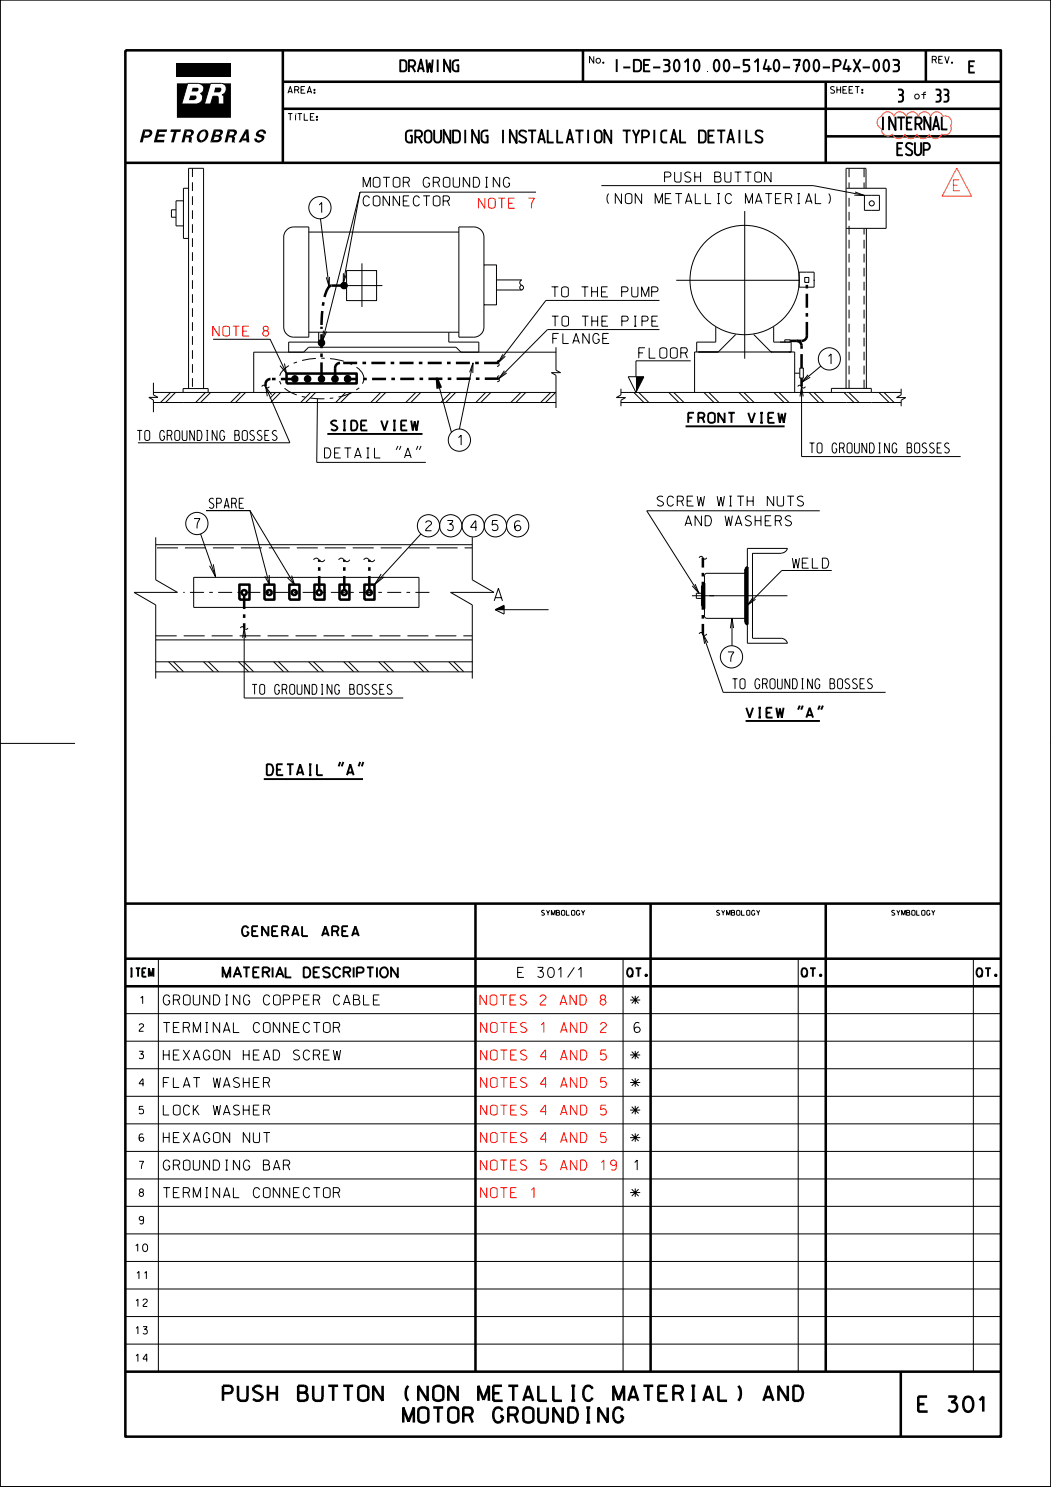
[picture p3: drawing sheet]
<svg xmlns="http://www.w3.org/2000/svg" width="210mm" height="297mm" viewBox="0 0 210 297" stroke-linecap="round" stroke-linejoin="round" font-family="sans-serif">
<g fill="none" stroke="#000" stroke-width=".2">
<path d="M0 0h210v296.9h-210zM39.6 16.6a1.04 1.04 0 0 1 1.1 .9 1.04 1.04 0 0 1-.7 1.2 1.2 1.2 0 0 1 .4 1.3 1.2 1.2 0 0 1-1.2 .8M39.6 16.6h-2.1l-1.2 4.2h2.9M39.6 16.6h.1M43.4 19.2l.2 .3M43.4 19.2h.1M43.6 19.5h.1M44.3 16.6h.1M44.3 16.6a1.19 1.19 0 0 1 .9 1.2 1.19 1.19 0 0 1-.9 1.1l.4 .4M44.3 16.6h-2.2l-1.2 4.2h1.2l.4-1.6h.9M44.7 19.3h.1M44.7 19.3v1.5h-1.1v-1.3"/>
<path d="M210 0v297h-210v-297M37.6 37.6h-.9v10h1M39.2 20.8h.1M71.9 38.4h35.2M71.9 38.4l-3.3 18.2M71.9 38.4l-7.4 29.6M120.2 37.1h42.3l10.2 1.9M169.1 37.6h8v8h-8M172.7 39h3v3h-3zM173 33.7v3.9M173 33.6h-3.9v44M35.2 41.9h-.9v1.5h.9"/>
<path d="M36.7 40.1h-1.5v5h1.5M57.3 45.9a1.92 1.92 0 0 1 1.4-.6h3v22h-3a2.05 2.05 0 0 1-2-2v-18a1.98 1.98 0 0 1 .6-1.4zM61.7 46.4h30M64 43.7l1.8 13.6M69.3 54h5.9v6h-5.9zM69.3 57h7.1M72.3 52.6v8.7M96.7 52.9v-5.6a2.05 2.05 0 0 0-2-2h-3v22h3a2.05 2.05 0 0 0 2-2v-4.4M96.7 52.9h2.5v8h-2.5zM99.2 55.9h5a.55 .55 0 0 0-.3 .5 .55 .55 0 0 0 .3 .6M99.2 57.9h5M104.2 57a.49 .49 0 0 0-.3 .4 .49 .49 0 0 0 .3 .5"/>
<path d="M104.2 57a.5 .5 0 0 1 .4 .4 .5 .5 0 0 1-.4 .5M135.1 56h24.7M148.8 42.2v29.4M159.7 54.4h3v3h-3zM160.8 55.4h.8v1h-.8zM162.6 56h.2M173.1 45.6v32M30.7 78.4h80.4M30.7 76.4v2.5l.9 .5h-1.9l1 .5v2.4M34.1 78.4l-2 2M35.1 78.4l-2 2M36.6 78.4v-.8h5v.8"/>
<path d="M37.7 77.6v-44h3v44M41.1 78.4l-2 2M42.1 78.4l-2 2M42.6 67.8h11.4l3.3 6.8M48.1 78.4l-2 2M49.1 78.4l-2 2M52.3 77.2l.4-.3 .6 .5h.3l.2-.2M53.1 77.3l4.8 11.1h-30.3M54.3 78.8l-1.2-1.5 .3 1.9M55.1 78.4l-1.2 1.2M56.1 78.4l-2 2M56.8 72.6l.5 2-1.3-1.6"/>
<path d="M60.7 70.3l1-.9h29.4l1 .9M61.7 66.4h30M62.1 78.4l-2 2M63.1 78.4l-2 2M63.4 79.6l-.1 12.8h21.8M63.7 68.3h-6v2M69.1 78.4l-2 2M70.1 78.4l-2 2M76.1 78.4l-2 2M77.1 78.4l-2 2M83.1 78.4l-2 2M84.1 78.4l-2 2"/>
<path d="M87.3 75.6l2.9 10.8M89.7 66.4v1.9h6v2M90.1 78.4l-2 2M91.1 78.4l-2 2M94.5 72.5l-2.7 13.2M97 78.4l-1.9 2M98.1 78.4l-2 2M104.1 78.4l-2 2M105.1 78.4l-2 2M110 78.4l-2 2M111 78.4l-2 2M111.1 69.4v4.5l.9 .5h-1.8l.9 .6v6.5"/>
<path d="M111.1 70.3h-60.4v8.1M124.1 78.4h56M124.1 77.6v1.3l-.9 .5h1.8l-.9 .5v1.2M125.5 75.2h3.2l-1.6 3.2zM126.6 78.4l2 2M127.6 78.4l2 2M131.8 60h-22.7l-9.6 12.5M131.8 65.8h-22.4l-9.7 9.8M133.6 78.4l2 2M134.6 78.4l2 2M138 72.1h-10.9v3.1M138.8 78.4v-8.1h20v8.1"/>
<path d="M140.7 78.4l1.9 2M141.6 78.4l2 2M143 65.3v3h-3.8v2M147 66.8l-3.5 3.5M147.6 78.4l2 2M148.6 78.4l2 2M150.6 66.8l3.5 3.5M154.6 65.3v3h3.5v2M154.6 78.4l2 2M155.6 78.4l2 2M156.8 68.3v-.4h1.1v.4M159.8 73.5h.7v2h-.7z"/>
<path d="M160.2 77.2v14h31.7M161.6 78.4l2 2M162.6 78.4l2 2M164 73.1l-3.8 3.2M166.1 78.4v-.8h8v.8M168.6 78.4l2 2M169.6 78.4l2 2M175.6 78.4l2 2M176.6 78.4l2 2M180.1 77.6v1.3l-1 .5h1.9l-.9 .5v1.2M30.7 80.4h80.4M79.5 89.1l-.3 .7"/>
<path d="M80.1 89.1l-.3 .7M83.5 89.1l-.3 .7M84.1 89.1l-.3 .7M124.1 80.4h56M31.1 108.8h63.3M31.1 107.3v8.5l4.4 2.5h-8.7l4.3 2.5v14.7M38.7 115.3h45v6h-45zM40.1 106.6l2.9 8.5M53.8 114.9v1.9l-.9-1.7M53.8 116.8l-3.8-14.8h-8.8h8.8l8.8 14.8M58.3 115l.5 1.8-1.3-1.4M62.7 111.8a.59 .59 0 0 1 .5-.3 .59 .59 0 0 1 .5 .4"/>
<path d="M64.9 111.8a.59 .59 0 0 1-.6 .4 .59 .59 0 0 1-.5-.4M67.7 111.8a.59 .59 0 0 1 .5-.3 .59 .59 0 0 1 .6 .4M69.9 111.8a.59 .59 0 0 1-.5 .4 .59 .59 0 0 1-.6-.4M74.9 111.8a.56 .56 0 0 1-.6 .4 .56 .56 0 0 1-.5-.4l-.2-.1a.56 .56 0 0 0-.9 .1M84.1 106.6l-9.3 10.2M94.4 107.3v8.5l4.3 2.5h-8.7l4.4 2.5v14.7M138.3 119h19M139.7 111.4l.4-.3 .7 .6 .4-.3M140.8 117h-.6v4h.6M149.3 114.5h-8l-.5 .2v.3v8l.2 .4 8.3 .1M150.4 110.5h5.7M156.1 110.5a1.33 1.33 0 0 0 1.2-1h-8v19h8a1.32 1.32 0 0 0-1.2-1h-5.7v-17"/>
<path d="M163.8 102h-34.6l10.5 16.5M166.2 113.9h-10l-6.9 7M31.1 127.8h63.3M31.1 134.2h63.3M31.1 132.2h63.3M33.7 132.2l2 2M34.7 132.2l2 2M40.7 132.2l2 2M41.7 132.2l2 2M47.7 132.2l2 2M48.7 132.2l2 2M48.8 125.4v14h31.8"/>
<path d="M54.7 132.2l2 2M55.7 132.2l1.9 2M61.7 132.2l1.9 2M62.7 132.2l2 2M68.7 132.2l2 2M69.7 132.2l1.9 2M75.7 132.2l1.9 2M76.7 132.2l2 2M82.7 132.2l2 2M83.7 132.2l2 2M89.7 132.2l2 2M90.7 132.2l1.9 2"/>
<path d="M98.9 121.8h10.7M98.9 121.8l1.8-.9v1.8zM99.7 121.8l1-.5-.8 .5M100.7 121.1l-1.5 .7M100.7 121.5l-.6 .3M100.7 121l-1.6 .8M100.7 121.2l-1.1 .6M100.7 121.4l-.7 .4M100.7 121.2l-1.2 .6M100.7 121.7l-.2 .1M100.7 121.6l-.3 .2M100.7 121.1l-1.3 .7"/>
<path d="M100.7 121.6l-.4 .2M140.4 126.6l4.1 11.7h32.5M146.3 123.5v5.5M0 148.5h15M209.9 148.5h.1M31.6 191.5v82.5M124.5 191.5v82.5M159.5 191.5v82.5M194.5 191.5v82.5M25 219h175M25 213.5h175M25 202.5h175"/>
<path d="M25 208h175M25 235.5h175M25 230h175M25 224.5h175M25 257.5h175M25 252h175M25 246.4h175M25 240.9h175M25 263h175M25 268.5h175"/>
<circle cx="63.9" cy="41.5" r="2.21"/>
<circle cx="148.8" cy="55.9" r="10.9"/>
<circle cx="174.2" cy="40.6" r=".51"/>
<circle cx="165.7" cy="71.7" r="2.22"/>
<circle cx="91.8" cy="87.9" r="2.23"/>
<circle cx="39.3" cy="104.6" r="2.21"/>
<circle cx="85.6" cy="105" r="2.22"/>
<circle cx="90.1" cy="105" r="2.22"/>
<circle cx="94.6" cy="105" r="2.22"/>
<circle cx="99" cy="105" r="2.22"/>
<circle cx="103.4" cy="105" r="2.22"/>
<circle cx="146.2" cy="131.2" r="2.21"/>
</g>
<path d="M38.5 33.6v44M169.7 33.7v3.8M172.6 33.7v3.8M169.7 77.6v-39.2M172.6 77.6v-31.9" fill="none" stroke="#000" stroke-width=".2" stroke-dasharray="1.7 1.1" stroke-linecap="butt"/>
<g fill="none" stroke="#000" stroke-width=".51">
<path d="M25 10.1h175v276.8h-175zM56.5 16.3h143.5M56.5 10.1v22.4M116.5 10.1v6.2M165 16.3v16.2M185 10.1v6.2M25 32.5h175M56.5 21.7h143.5M165 27.2h35M57.3 74.6h14v2h-14zM58.8 75.5h.3v.3h-.3zM58.8 75.6h.2v.2h-.2z"/>
<path d="M61.3 75.5h.3v.3h-.3zM61.4 75.6h.1v.2h-.1zM64.1 75.5h.3v.3h-.3zM64.2 75.6l.1 .1-.1 .1zM66.8 75.5h.3v.3h-.3zM66.9 75.6l.1 .2zM69.3 75.5h.3v.3h-.3zM69.4 75.6h.1v.2h-.1zM47.8 116.8h2v3h-2zM52.8 116.8h2v3h-2zM57.8 116.8h2v3h-2zM62.8 116.8h2v3h-2z"/>
<path d="M67.8 116.8h2v3h-2zM72.8 116.8h2v3h-2zM140.7 116.4v5.2M149.1 113.5v11M149.3 113.2v11.5l-.4-.3v-10.7zM25 180.5h175M25 191.5h175M25 197h175M95 180.5v93.5M130 180.5v93.5M165 180.5v93.5M25 274h175"/>
<path d="M180 274v12.9"/>
<circle cx="68.7" cy="57" r=".29"/>
<circle cx="68.7" cy="57" r=".4"/>
<circle cx="68.8" cy="57" r=".5"/>
<circle cx="58.9" cy="75.7" r=".4"/>
<circle cx="58.9" cy="75.7" r=".5"/>
<circle cx="58.9" cy="75.7" r=".31"/>
<circle cx="61.5" cy="75.7" r=".41"/>
<circle cx="61.5" cy="75.7" r=".3"/>
<circle cx="61.5" cy="75.7" r=".51"/>
<circle cx="64.2" cy="75.7" r=".41"/>
<circle cx="64.2" cy="68.5" r=".3"/>
<circle cx="64.2" cy="75.7" r=".3"/>
<circle cx="64.2" cy="68.5" r=".4"/>
<circle cx="64.2" cy="75.7" r=".5"/>
<circle cx="64.2" cy="68.5" r=".5"/>
<circle cx="66.9" cy="75.7" r=".41"/>
<circle cx="66.9" cy="75.7" r=".3"/>
<circle cx="66.9" cy="75.7" r=".5"/>
<circle cx="69.4" cy="75.7" r=".3"/>
<circle cx="69.4" cy="75.7" r=".4"/>
<circle cx="69.5" cy="75.7" r=".5"/>
<circle cx="48.8" cy="118.4" r=".5"/>
<circle cx="53.8" cy="118.4" r=".5"/>
<circle cx="58.8" cy="118.4" r=".5"/>
<circle cx="63.8" cy="118.4" r=".5"/>
<circle cx="68.8" cy="118.4" r=".5"/>
<circle cx="73.8" cy="118.4" r=".5"/>
</g>
<g fill="none" stroke="#000" stroke-width=".51" stroke-dasharray="2.8 1.1 .7 1.1" stroke-linecap="butt">
<path d="M66.2 57h2M66.2 57a1.45 1.45 0 0 0-1 1.2 21.3 21.3 0 0 0-1 7.1M53.1 76.7a.99 .99 0 0 1 .9-1M53.1 76.7v.5M58.9 75.7h-4.9M64.2 75.2v-9.9M67 73.5v1.7M67.9 72.5a.99 .99 0 0 0-.9 1M99.5 72.5h-31.6M99.7 75.6l-29.7 .1M159.1 68.1h-1.2M160.2 68.1h-1.1"/>
<path d="M160.2 73.5v-4.4M160.2 69.1a1.02 1.02 0 0 0-1.1-1M160.2 68.1a1.02 1.02 0 0 0 1-1M161.2 67.1v-10.7M48.8 118.8v6.6M63.8 117.9v-6.1M68.8 117.9v-6.1M73.8 117.9v-6.1M140.4 119v-7.6M140.4 119v7.6"/>
</g>
<path d="M72.7 75.6a4.1 4.1 0 0 0-3.1-3.1 15.3 15.3 0 0 0-12 .6 2.62 2.62 0 0 0-1.3 3.8 9.8 9.8 0 0 0 7.1 2.7 12.1 12.1 0 0 0 8.5-2.2 2.49 2.49 0 0 0 .8-1.8M85.8 118.3h-49.2" fill="none" stroke="#000" stroke-width=".2" stroke-dasharray="2.8 1.1 .7 1.1" stroke-linecap="butt"/>
<path d="M31.4 109.4h63M31.1 127h63.3" fill="none" stroke="#000" stroke-width=".2" stroke-dasharray="4.2 1.4" stroke-linecap="butt"/>
<path d="M65.4 86.7h19M137 85.2h19.8M52.7 155.6h19.8M68 152.2l-.3 .9M68.6 152.2l-.3 .9M72 152.2l-.4 .9M72.6 152.2l-.3 .9M149 144h14.8M159.8 140.9l-.3 .8M160.4 140.9l-.3 .8M163.8 140.9l-.3 .8M164.4 140.9l-.3 .8" fill="none" stroke="#000" stroke-width=".38"/>
<g fill="#000">
<path d="M35.3 12.7h10.8v2.6h-10.8zM127.1 75.2h1.6l-1.6 3.2z"/>
<path d="M38 19.1l1.1-.1a.53 .53 0 0 1 .1 .6 .53 .53 0 0 1-.5 .4h-1z" fill-rule="evenodd"/>
<path d="M38.5 17.5h.9a.39 .39 0 0 1 .3 .4 .39 .39 0 0 1-.3 .4h-1.1z" fill-rule="evenodd"/>
<path d="M43 17.5h1a.53 .53 0 0 1 .2 .6 .53 .53 0 0 1-.5 .3h-.9z" fill-rule="evenodd"/>
<path d="M28.6 25.9l.4 .4-.5 2.1h-.6z" fill-rule="evenodd"/>
<path d="M28.6 25.9h1.2a.77 .77 0 0 1 .7 .7 .77 .77 0 0 1-.7 .8l-1.1 .1 .2-.4h.5a.43 .43 0 0 0 .5-.3 .43 .43 0 0 0-.2-.5h-.7z" fill-rule="evenodd"/>
<path d="M31.4 25.9h2l-.1 .4h-1.5l-.1 .5h1.2l-.1 .5h-1.2l-.2 .6h1.4v.5h-2.1z" fill-rule="evenodd"/>
<path d="M34.1 25.9h2.1l-.1 .4h-.8l-.6 2.1h-.5l.5-2.1h-.7z" fill-rule="evenodd"/>
<path d="M35.3 16.6h2.2l-1.2 4.2h2.9a1.2 1.2 0 0 0 1.2-.8 1.2 1.2 0 0 0-.4-1.3 1.04 1.04 0 0 0 .7-1.2 1.04 1.04 0 0 0-1.1-.9h2.5l-1.2 4.2h1.2l.4-1.6 1 .1 .1 1.5h1.1v-1.5l-.4-.4a1.19 1.19 0 0 0 .9-1.1 1.19 1.19 0 0 0-.9-1.2h1.8v6.9h-10.8z" fill-rule="evenodd"/>
<path d="M36.9 25.9l.5 .4-.6 2.1h-.5z" fill-rule="evenodd"/>
<path d="M36.9 25.9h1.2a.65 .65 0 0 1 .7 .5 .65 .65 0 0 1-.5 .7l-.2 .1a1.15 1.15 0 0 1 .1 1.2h-.5v-.1a.6 .6 0 0 0-.2-.9h-.5l.2-.4h.5a.39 .39 0 0 0 .5-.2 .39 .39 0 0 0-.3-.5h-.5z" fill-rule="evenodd"/>
<path d="M38.2 28.4l.1 .1z" fill-rule="evenodd"/>
<path d="M39.9 26.2l.9-.3v.4a.85 .85 0 0 0-1 .9v.4l.4 .4 .1 .5a.96 .96 0 0 1-1-.6 .96 .96 0 0 1 .1-1z" fill-rule="evenodd"/>
<path d="M40.8 25.9a1.02 1.02 0 0 1 .9 .6 1.02 1.02 0 0 1-.3 1.1l-.6 .6-.5 .3-.1-.5a1.09 1.09 0 0 0 .6-1.8z" fill-rule="evenodd"/>
<path d="M42.7 25.9l.5 .4-.5 1.7-.7 .4z" fill-rule="evenodd"/>
<path d="M42.7 25.9h1.3a.62 .62 0 0 1 .6 .6 .62 .62 0 0 1-.6 .6 .78 .78 0 0 1 .2 .9 .78 .78 0 0 1-.8 .4h-1.4l.7-.4h.7a.33 .33 0 0 0 .4-.3 .33 .33 0 0 0-.3-.4h-.6l.1-.4h.6a.33 .33 0 0 0 .4-.2 .33 .33 0 0 0-.3-.4h-.5z" fill-rule="evenodd"/>
<path d="M45.5 25.9l.5 .4-.6 2.1h-.5z" fill-rule="evenodd"/>
<path d="M45.5 25.9h1.2a.69 .69 0 0 1 .7 .7 .69 .69 0 0 1-.7 .6l.3 .4-.2 .8h-.5v-.1a.62 .62 0 0 0-.2-.9h-.4l.1-.4h.5a.39 .39 0 0 0 .5-.2 .39 .39 0 0 0-.3-.5h-.5z" fill-rule="evenodd"/>
<path d="M46.8 28.4l.1 .1z" fill-rule="evenodd"/>
<path d="M49.1 25.9l.1 .8-1 1.7h-.5z" fill-rule="evenodd"/>
<path d="M49.1 25.9h.5l.2 2.5h-.5l-.1-.3h-.8l.2-.4h.6z" fill-rule="evenodd"/>
<path d="M51.5 26.2a.89 .89 0 0 1 1-.4 .89 .89 0 0 1 .6 .9h-.5a.44 .44 0 0 0-.5-.5 .44 .44 0 0 0-.3 .6h.1a.79 .79 0 0 1 .9 .7 .79 .79 0 0 1-.8 .9 .77 .77 0 0 1-.8 0 .77 .77 0 0 1-.4-.8l.5 .1a.47 .47 0 0 0 .5 .3 .47 .47 0 0 0 .5-.4l-.4-.2a.66 .66 0 0 1-.8-.4 .66 .66 0 0 1 .4-.8z" fill-rule="evenodd"/>
<path d="M51.7 28.4l.1 .1z" fill-rule="evenodd"/>
</g>
<path d="M176.1 23.2a1.29 1.29 0 0 1 1.3-.9 1.29 1.29 0 0 1 1.2 .9 1.27 1.27 0 0 1 1.2-.9 1.27 1.27 0 0 1 1.2 .9 1.27 1.27 0 0 1 1.3-.9 1.27 1.27 0 0 1 1.2 .9 1.29 1.29 0 0 1 1.2-.9 1.29 1.29 0 0 1 1.2 .9 1.27 1.27 0 0 1 1.3-.9 1.27 1.27 0 0 1 1.2 .9 1.29 1.29 0 0 1 1.5 .4 1.29 1.29 0 0 1 0 1.5M176.1 25.7a1.29 1.29 0 0 0 .7 1.3 1.29 1.29 0 0 0 1.5-.2 1.29 1.29 0 0 0 1.3 .9 1.29 1.29 0 0 0 1.2-.9 1.27 1.27 0 0 0 1.2 .9 1.27 1.27 0 0 0 1.2-.9 1.27 1.27 0 0 0 1.2 .9 1.27 1.27 0 0 0 1.3-.9 1.29 1.29 0 0 0 1.2 .9 1.29 1.29 0 0 0 1.2-.9M191.2 33.6l2.9 5.6h-5.9z" fill="none" stroke="#ff7f00" stroke-width=".2"/>
<g font-size="3">
<text x="44.6" y="279.8">PUSH BUTTON (NON METALLIC MATERIAL) AND</text>
<text x="183.5" y="281.9">E 301</text>
<text x="80.6" y="284.1">MOTOR GROUNDING</text>
</g>
<g font-size="2.7">
<text x="179.4" y="20.4">3</text>
<text x="186.9" y="20.4">33</text>
<text x="81" y="28.6">GROUNDING INSTALLATION TYPICAL DETAILS</text>
<text x="175.8" y="26">INTERNAL</text>
<text x="179.2" y="31.1">ESUP</text>
</g>
<text font-size="2.6" x="122.5" y="14.4">I-DE-3010.00-5140-700-P4X-003</text>
<g font-size="2.5">
<text x="79.8" y="14.4">DRAWING</text>
<text x="193.5" y="14.6">E</text>
<text x="41.1" y="113.3" transform="rotate(70 41.1 113.3)">E</text>
<text x="75.5" y="114.1" transform="rotate(131 75.5 114.1)">E</text>
<text x="98.8" y="120">A</text>
</g>
<text font-size="2.2" fill="#ff7f00" x="190.5" y="38.1">E</text>
<text font-size="2.2" x="53.3" y="154.8">DETAIL &quot;A&quot;</text>
<text font-size="2.1" x="127.6" y="71.5">FLOOR</text>
<g font-size="2">
<text x="72.6" y="37.4">MOTOR GROUNDING</text>
<text x="72.6" y="41.1">CONNECTOR</text>
<text x="120.9" y="40.7">(NON METALLIC MATERIAL)</text>
<text x="132.8" y="36.4">PUSH BUTTON</text>
<text x="170.6" y="39.6" transform="rotate(11 170.6 39.6)">E</text>
<text x="63.6" y="42.5">1</text>
<text x="64.5" y="55.5" transform="rotate(83 64.5 55.5)">E</text>
<text x="68" y="54.4" transform="rotate(100 68 54.4)">E</text>
<text x="110.2" y="59.3">TO THE PUMP</text>
<text x="64" y="65.9" transform="rotate(104 64 65.9)">E</text>
<text x="110.3" y="65.1">TO THE PIPE</text>
<text x="99.9" y="70.3" transform="rotate(127 99.9 70.3)">E</text>
<text x="110.5" y="68.6">FLANGE</text>
<text x="88.7" y="77.3" transform="rotate(-104 88.7 77.3)">E</text>
<text x="95.1" y="74.6" transform="rotate(-80 95.1 74.6)">E</text>
<text x="100.3" y="73.5" transform="rotate(135 100.3 73.5)">E</text>
<text x="161" y="74.3" transform="rotate(140 161 74.3)">E</text>
<text x="165.4" y="72.7">1</text>
<text x="161.2" y="79.2" transform="rotate(-90 161.2 79.2)">E</text>
<text x="27.4" y="88">TO GROUNDING BOSSES</text>
<text x="66.2" y="86">SIDE VIEW</text>
<text x="91.5" y="88.9">1</text>
<text x="137.5" y="84.5">FRONT VIEW</text>
<text x="64.8" y="91.5">DETAIL &quot;A&quot;</text>
<text x="161.7" y="90.5">TO GROUNDING BOSSES</text>
<text x="41.8" y="101.5">SPARE</text>
<text x="130.2" y="101.1">SCREW WITH NUTS</text>
<text x="38.8" y="105.6">7</text>
<text x="85" y="106">2</text>
<text x="89.4" y="106">3</text>
<text x="94.1" y="106">4</text>
<text x="98.3" y="106">5</text>
<text x="102.8" y="106">6</text>
<text x="135.7" y="105">AND WASHERS</text>
<text x="158.3" y="113.5">WELD</text>
<text x="137.8" y="117.4" transform="rotate(58 137.8 117.4)">E</text>
<text x="150" y="118.8" transform="rotate(134 150 118.8)">E</text>
<text x="147.3" y="125.5" transform="rotate(-91 147.3 125.5)">E</text>
<text x="49.8" y="127.4" transform="rotate(-90 49.8 127.4)">E</text>
<text x="142.1" y="128.1" transform="rotate(-110 142.1 128.1)">E</text>
<text x="145.4" y="132.2">7</text>
<text x="146.4" y="137.6">TO GROUNDING BOSSES</text>
<text x="50.4" y="138.7">TO GROUNDING BOSSES</text>
<text x="149.1" y="143.3">VIEW &quot;A&quot;</text>
<text x="48.4" y="187">GENERAL AREA</text>
<text x="44.5" y="195.2">MATERIAL DESCRIPTION</text>
<text x="103.4" y="195.2">E 301/1</text>
<text x="32.6" y="200.7">GROUNDING COPPER CABLE</text>
<text x="126.1" y="200.7">*</text>
<text x="32.6" y="206.2">TERMINAL CONNECTOR</text>
<text x="126.7" y="206.2">6</text>
<text x="32.6" y="211.7">HEXAGON HEAD SCREW</text>
<text x="126.1" y="211.7">*</text>
<text x="32.6" y="217.2">FLAT WASHER</text>
<text x="126.1" y="217.2">*</text>
<text x="32.6" y="222.7">LOCK WASHER</text>
<text x="126.1" y="222.7">*</text>
<text x="32.6" y="228.2">HEXAGON NUT</text>
<text x="32.6" y="233.7">GROUNDING BAR</text>
<text x="126.1" y="228.2">*</text>
<text x="126.7" y="233.7">1</text>
<text x="32.6" y="239.2">TERMINAL CONNECTOR</text>
<text x="126.1" y="239.2">*</text>
</g>
<g font-size="2" fill="#f00">
<text x="95.6" y="41.6">NOTE 7</text>
<text x="42.5" y="67.1">NOTE 8</text>
<text x="95.9" y="200.7">NOTES 2 AND 8</text>
<text x="96" y="206.2">NOTES 1 AND 2</text>
<text x="96" y="211.7">NOTES 4 AND 5</text>
<text x="96" y="217.2">NOTES 4 AND 5</text>
<text x="96" y="222.7">NOTES 4 AND 5</text>
<text x="96" y="233.7">NOTES 5 AND 19</text>
<text x="96" y="228.2">NOTES 4 AND 5</text>
<text x="96" y="239.2">NOTE 1</text>
</g>
<g font-size="1.7">
<text x="25.8" y="195.1">ITEM</text>
<text x="125.3" y="195.1">QT.</text>
<text x="160.1" y="195.1">QT.</text>
<text x="195.1" y="195.1">QT.</text>
</g>
<g font-size="1.5">
<text x="28" y="200.5">1</text>
<text x="27.8" y="206">2</text>
<text x="27.8" y="211.5">3</text>
<text x="27.8" y="217">4</text>
<text x="27.8" y="228">6</text>
<text x="27.8" y="222.5">5</text>
<text x="27.8" y="233.5">7</text>
<text x="27.8" y="239">8</text>
<text x="27.8" y="244.5">9</text>
<text x="27" y="250">10</text>
<text x="27.3" y="255.5">11</text>
<text x="27.1" y="261">12</text>
<text x="27.1" y="266.5">13</text>
<text x="27.1" y="271.9">14</text>
</g>
<g font-size="1.3">
<text x="117.8" y="12.6">No.</text>
<text x="186.3" y="12.6">REV.</text>
<text x="57.5" y="18.6">AREA:</text>
<text x="165.9" y="18.6">SHEET:</text>
<text x="182.8" y="19.8">of</text>
<text x="57.5" y="24">TÍTLE:</text>
</g>
<g font-size="1">
<text x="108.2" y="182.8">SYMBOLOGY</text>
<text x="143.2" y="182.8">SYMBOLOGY</text>
<text x="178.2" y="182.8">SYMBOLOGY</text>
</g>
</svg>
